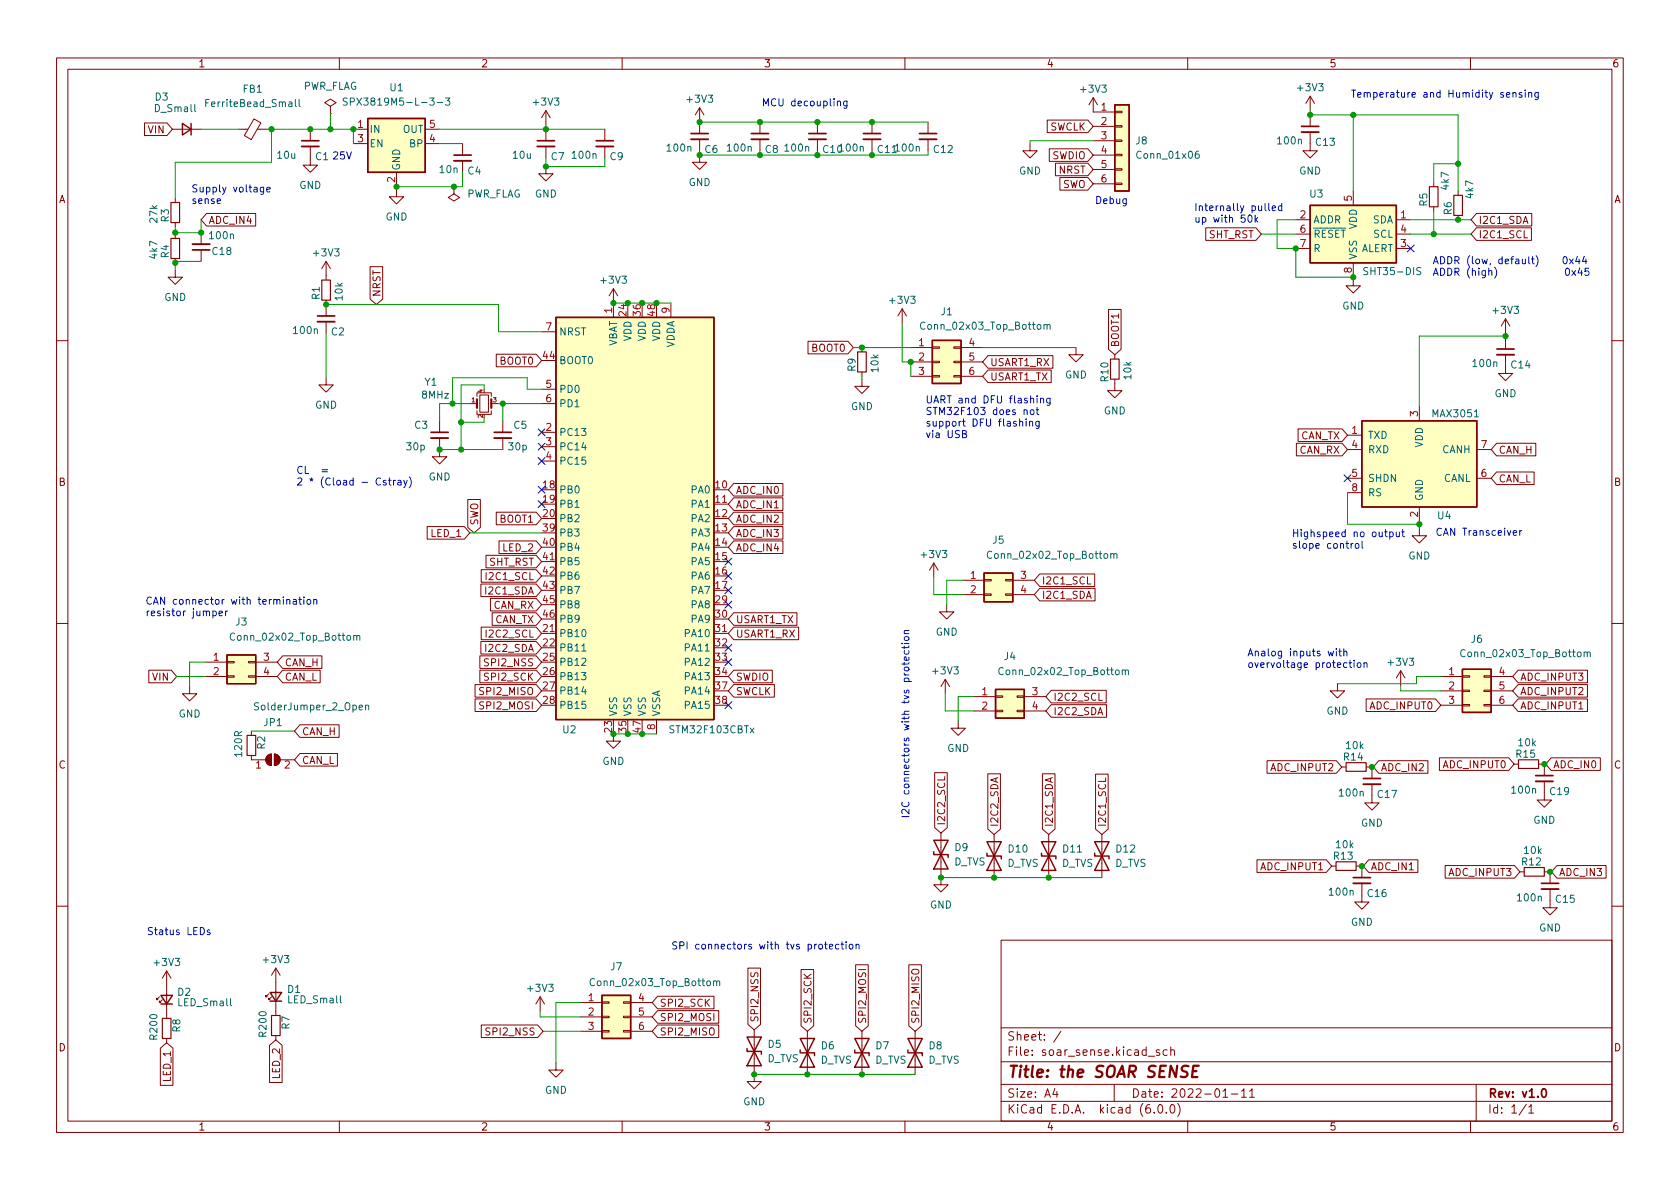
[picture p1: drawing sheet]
<svg xmlns="http://www.w3.org/2000/svg" width="297mm" height="210mm" viewBox="0 0 297 210" stroke-linecap="round" stroke-linejoin="round" font-family="sans-serif">
<g fill="none" stroke="#840000" stroke-width=".18">
<path d="M10 10.2h277v190.1h-277zM12 12.2h273v186.1h-273zM58.4 18.8l1-.6-1-.7-1 .7 1 .6v1.3M60 10.2v2M96.5 19.6l-.7 1.2M96.5 19.6v2.5M96.5 19.6l.8 1.2M110 10.2v2M123.7 19l-.8 1.3M123.7 19v4.6M123.7 19l.8 1.3M160 10.2v2"/>
<path d="M193.3 17.3l-.8 1.2M193.3 17.3v2.5h3.8M193.3 17.3l.8 1.2M197.1 19.7h1.3v.2h-1.3zM210 10.2v2M231.6 17l-.7 1.3M231.6 17v2.6M231.6 17l.8 1.3M260 10.2v2M25.6 21.7h3.9l1 1.2-1 1.1h-3.9zM30.5 22.9h5.1M31 35v.8"/>
<path d="M31 39.4v.7M36.5 37.7h8.7v2.3h-8.7l-.9-1.1zM42.2 22.9h1.6M44.9 21l1.2 .7-1.7 3-1.2-.7zM45.5 22.9h1.7M54.9 25.9v3.3h1.2l-1.2 1.3-1.3-1.3h1.3M54.9 22.9v2M58.4 20.1h.1M62.5 22.9h2.5M62.5 25.4h2.5M70.1 33.5v1.3h1.3l-1.3 1.3-1.3-1.3h1.3M70.1 30.5v2.5"/>
<path d="M75.2 22.9h2.5M75.2 25.4h2.5M80.3 33v1.3l1 .6-1 .7-1.1-.7 1.1-.6M80.3 33h.1M81.8 25.4v2M81.8 28.4v2.1M96.5 29.5v1.2h1.3l-1.3 1.3-1.3-1.3h1.3M96.5 22.9v2M96.5 25.9v2M106.9 22.9v2M106.9 25.9v2M123.7 27.4v1.3h1.3l-1.3 1.3-1.3-1.3h1.3"/>
<path d="M123.7 24.6v2.1M134.4 21.6v2M134.4 24.6v2.1M144.5 21.6v2M144.5 24.6v2.1M154.2 21.6v2M154.2 24.6v2.1M164.1 21.6v2M164.1 24.6v2.1M182.1 25.4v1.3h1.3l-1.3 1.2-1.3-1.2h1.3M185.2 21.2h7.1l1 1.1-1 1.2h-7.1zM185.5 26.3h6.8l1 1.1-1 1.1h-6.8z"/>
<path d="M186.6 28.9h5.7l1 1.1-1 1.1h-5.7zM187.4 31.4h4.9l1 1.1-1 1.1h-4.9zM193.3 22.3h3.8M193.3 24.9h3.8M193.3 27.4h3.8M193.3 30h3.8M193.3 32.5h3.8M197.1 32.4h1.3v.2h-1.3zM197.1 29.8h1.3v.3h-1.3zM197.1 27.3h1.3v.3h-1.3zM197.1 24.8h1.3v.2h-1.3zM197.1 22.2h1.3v.3h-1.3z"/>
<path d="M229.1 38.9h2.5M231.6 23.4v3.3h1.3l-1.3 1.2-1.2-1.2h1.2M231.6 20.3v2M239.3 33.8v2.5M246.9 38.9h2.5M253.5 32.3v.7M253.5 36.6v.7M257.8 33.8v.7M257.8 38.1v.8M261 37.7h9.8v2.3h-9.8l-.9-1.1zM31 47.7v1.3h1.3l-1.3 1.3-1.3-1.3h1.3M31 41.4v.8"/>
<path d="M31 45.7v.8M35.6 41.1v2.1M35.6 44.2v2M57.7 46.2l-.8 1.3M57.7 46.2v3.3M57.7 53.1v2.8M57.7 56.9v2M57.7 46.2l.7 1.3M65.4 47.2h2.3v5.7l-1.2 .9-1.1-.9zM95.8 58.7h2.5M108.5 51l-.8 1.3M108.5 51v5.1"/>
<path d="M108.5 51l.7 1.3M118.6 53.6v2.5M159.5 54.6l-.8 1.3M159.5 54.6v2.5M159.5 54.6l.8 1.3M196 54.7h2.2v7.1l-1.1 .9-1.1-.9zM213.2 40.3h8.9l.9 1.1-.9 1.1h-8.9zM229.1 43.9h2.5M229.1 41.4h2.5M239.3 49.3v1.2h1.2l-1.2 1.3-1.3-1.3h1.3M239.3 46.5v2.5M246.9 43.9h2.5"/>
<path d="M246.9 41.4h2.5M261 40.3h9.8v2.2h-9.8l-.9-1.1zM266.2 56.4l-.8 1.3M266.2 56.4v2.5M266.2 59.7v2M266.2 56.4l.8 1.3M10 60.2h2M57.7 66.8v1.3h1.2l-1.2 1.2-1.3-1.2h1.3M77.7 77.5v3.3h1.3l-1.3 1.2-1.2-1.2h1.2M77.7 74.4v2M83.1 71.4h1.2M84.3 72.6v.7h2.6v-.7"/>
<path d="M84.3 70.1v-.6h2.6v.6M84.8 69.8h1.6v3.1h-1.6zM86.9 71.4h1.2M87.7 62.6h7.1l1 1.1-1 1.2h-7.1zM88.9 74.4v2M88.9 77.5v2M95.8 76.4h2.5M95.8 79h2.5M95.8 68.8h2.5M95.8 71.4h2.5M142.9 60.4h7l1 1.1-1 1.1h-7zM152.4 67.1v1.2h1.3l-1.3 1.3-1.3-1.3h1.3"/>
<path d="M152.4 61.5v.7M152.4 65.8v.7M161 61.5h3.8M161 64h3.8M161 66.5h3.8M164.8 66.4h1.3v.3h-1.3zM164.8 63.9h1.3v.2h-1.3zM164.8 61.3h1.3v.3h-1.3zM168.7 66.4h1.2v.3h-1.2zM168.7 63.9h1.2v.2h-1.2zM168.7 61.3h1.2v.3h-1.2zM169.9 61.5h3.8"/>
<path d="M169.9 64h3.8M169.9 66.5h3.8M174.7 62.9h11.5v2.2h-11.5l-1-1.1zM174.7 65.4h11.2v2.3h-11.2l-1-1.2zM190.2 61.5v1.2h1.3l-1.3 1.3-1.2-1.3h1.2M197.1 67.1v2h1.3l-1.3 1.3-1.3-1.3h1.3M197.1 62.7v.8M229.2 78.4h8.1l1 1.1-1 1.1h-8.1zM229.5 75.8h7.8l1 1.2-1 1.1h-7.8zM238.3 77h2.5M238.3 79.5h2.5M251 71.9v2.5"/>
<path d="M261.1 79.5h2.6M264.6 78.4h6.9v2.2h-6.9l-.9-1.1zM266.2 62.7v3.3h1.3l-1.3 1.3-1.3-1.3h1.3M285 60.2h2M75.5 93.1h6.6l1 1.1-1 1.1h-6.6zM82.7 88.3h2.2v5l-1.1 .9-1.1-.9zM85.9 98.2h8.9l1 1.1-1 1.1h-8.9zM87.7 90.6h7.1l1 1.1-1 1.1h-7.1zM88.2 95.7h6.6l1 1.1-1 1.1h-6.6zM95.8 81.5h2.5M95.8 99.3h2.5M126.2 89.1h2.6"/>
<path d="M129.7 88h8.7v2.3h-8.7l-.9-1.2zM129.7 85.5h8.7v2.2h-8.7l-.9-1.1zM129.7 95.7h8.7v2.2h-8.7l-.9-1.1zM129.7 90.6h8.7v2.2h-8.7l-.9-1.1zM129.7 93.1h8.7v2.2h-8.7l-.9-1.1zM165.1 99.6l-.8 1.2M165.1 99.6v2.5M165.1 99.6l.8 1.2M238.3 84.6h2.5M238.3 87.1h2.5M251 93.5v1.2h1.2l-1.2 1.3-1.3-1.3h1.3M251 89.7v2.5"/>
<path d="M261.1 84.6h2.6M264.6 83.5h6.6v2.2h-6.6l-.9-1.1zM10 110.2h2M26.3 118.5h4l.9 1.1-.9 1.1h-4zM36.3 119.6h3.8M36.3 117.1h3.8M40.1 119.5h1.3v.3h-1.3zM40.1 117h1.3v.2h-1.3zM43.9 119.5h1.3v.3h-1.3zM43.9 117h1.3v.2h-1.3zM45.2 119.6h3.8M45.2 117.1h3.8"/>
<path d="M50 118.5h6.6v2.2h-6.6l-1-1.1zM50 116h6.9v2.2h-6.9l-1-1.1zM84.8 116h10l1 1.1-1 1.1h-10zM84.8 118.5h10l1 1.1-1 1.1h-10zM85 113.4h9.8l1 1.1-1 1.2h-9.8zM85 103.3h9.8l1 1.1-1 1.1h-9.8zM85.1 100.7h9.7l1 1.1-1 1.2h-9.7zM85.1 110.9h9.7l1 1.1-1 1.1h-9.7zM86.7 105.8h8.1l1 1.1-1 1.1h-8.1zM87 108.4h7.8l1 1.1-1 1.1h-7.8zM95.8 112h2.5M126.2 112h2.6"/>
<path d="M129.7 110.9h11.5v2.2h-11.5l-.9-1.1zM129.7 118.5h6.8v2.2h-6.8l-.9-1.1zM129.7 108.4h11.2v2.2h-11.2l-.9-1.1zM167.4 106.9v1.3h1.3l-1.3 1.3-1.3-1.3h1.3M170.2 102.6h3.8M170.2 105.2h3.8M174 105h1.3v.3h-1.3zM174 102.5h1.3v.2h-1.3zM177.8 105h1.3v.3h-1.3zM177.8 102.5h1.3v.2h-1.3zM179.1 102.6h3.8M179.1 105.2h3.8"/>
<path d="M183.8 101.5h9.8v2.2h-9.8l-.9-1.1zM183.8 104h9.8v2.3h-9.8l-.9-1.1zM247.6 118.6l-.7 1.3M247.6 118.6v2.6M247.6 118.6l.8 1.3M254.8 119.6h3.8M258.6 119.5h1.2v.3h-1.2zM262.4 119.5h1.3v.3h-1.3zM263.7 119.6h3.8M268.4 118.5h12.3v2.2h-12.3l-.9-1.1zM285 110.2h2M33.5 121.4v1.3h1.3l-1.3 1.2-1.2-1.2h1.2"/>
<path d="M44.4 133.6v.8h2.6M44.4 129.3v.7M47.3 133.6l.7-.3v2.1a1.02 1.02 0 0 1-.9-.7 1.02 1.02 0 0 1 .2-1.1zM48.5 133.3a1.02 1.02 0 0 1 1 1.1 1.02 1.02 0 0 1-1 1zM49.5 134.4h2.6M53 133.2h6.7v2.3h-6.7l-.9-1.1zM53 128.2h7v2.2h-7l-.9-1.1zM84 123.6h10.8l1 1.1-1 1.1h-10.8zM84 121.1h10.8l1 1.1-1 1.1h-10.8zM108.5 129.8v1.3h1.2l-1.2 1.2-1.3-1.2h1.3M116.1 127.2v2.6M129.7 121.1h7.2v2.2h-7.2l-.9-1.1z"/>
<path d="M165.3 136.6h2.2v9.8l-1.1 .9-1.1-.9zM167.1 120.1l-.7 1.3M167.1 120.1v2.6M167.1 120.1l.8 1.3M169.4 127.5v1.3h1.3l-1.3 1.2-1.3-1.2h1.3M172.2 123.2h3.8M172.2 125.7h3.8M174.7 136.8h2.2v9.8l-1.1 1-1.1-1zM176 125.6h1.3v.3h-1.3zM176 123.1h1.3v.2h-1.3zM179.8 125.6h1.3v.3h-1.3zM179.8 123.1h1.3v.2h-1.3z"/>
<path d="M181.1 123.2h3.8M181.1 125.7h3.8M184.3 136.8h2.2v9.8l-1.1 1-1.1-1zM185.9 122.1h9.7v2.2h-9.7l-1-1.1zM185.9 124.6h9.7v2.2h-9.7l-1-1.1zM193.7 136.9h2.2v9.7l-1.1 1-1.1-1zM224 134.5h12.3l.9 1.1-.9 1.1h-12.3zM236.5 120.9v1.3h1.2l-1.2 1.2-1.3-1.2h1.3M237.2 135.6h.8M241.5 123.6h12.3l1 1.1-1 1.1h-12.3zM241.6 135.6h.7M242.6 138.7v3.3h1.2l-1.2 1.3-1.3-1.3h1.3"/>
<path d="M242.6 135.6v2.1M243.8 134.5h8.7v2.2h-8.7l-1-1.1zM254.5 134h12.3l.9 1.1-.9 1.1h-12.3zM254.8 122.2h3.8M254.8 124.7h3.8M258.6 124.6h1.2v.2h-1.2zM258.6 122h1.2v.3h-1.2zM262.4 124.6h1.3v.2h-1.3zM262.4 122h1.3v.3h-1.3zM263.7 122.2h3.8M263.7 124.7h3.8M267.7 135.1h.8"/>
<path d="M268.4 121.1h12.3v2.2h-12.3l-.9-1.1zM268.4 123.6h12.3v2.2h-12.3l-.9-1.1zM272 135.1h.8M273 138.2v3.3h1.3l-1.3 1.2-1.2-1.2h1.2M273 135.1v2.1M274.3 134h8.7v2.2h-8.7l-1-1.1zM166.4 155.2v1.3h1.2l-1.2 1.2-1.3-1.2h1.3M166.4 147.3v7.6M175.8 147.6v7.6M185.4 147.6v7.6M194.8 147.6v7.6M222.2 152h12.3l1 1.2-1 1.1h-12.3z"/>
<path d="M235.5 153.2h.7M239.8 153.2h.7M240.8 156.2v3.3h1.3l-1.3 1.3-1.3-1.3h1.3M240.8 153.2v2M242 152h8.7v2.3h-8.7l-1-1.1zM255.5 153.1h12.3l.9 1.1-.9 1.1h-12.3zM268.7 154.2h.8M273 154.2h.8M274.1 157.2v3.3h1.2l-1.2 1.3-1.3-1.3h1.3M274.1 154.2v2M275.3 153.1h8.7v2.2h-8.7l-1-1.1zM10 160.2h2"/>
<path d="M28.2 176.3l-.5 .5v-.3v.3h.2M28.7 176.8l-.5 .5v-.3v.3h.2M29.5 171.7v8.4M29.5 171.7l-.8 1.3M29.5 171.7l.7 1.3M47.5 175.8l-.5 .5v-.3v.3h.2M48 176.3l-.5 .5v-.3v.3h.3M48.8 171.2l-.8 1.3M48.8 171.2v8.4M48.8 171.2l.7 1.3M95.5 176.3l-.8 1.2M95.5 176.3v2.5"/>
<path d="M95.5 176.3l.8 1.2M102.6 177.3h3.8M102.6 179.8h3.8M106.4 179.7h1.3v.3h-1.3zM106.4 177.2h1.3v.2h-1.3zM110.2 179.7h1.3v.3h-1.3zM110.2 177.2h1.3v.2h-1.3zM111.5 177.3h3.8M111.5 179.8h3.8M116.3 176.2h9.9v2.2h-9.9l-1-1.1zM116.3 178.7h10.8v2.2h-10.8l-1-1.1zM132.2 171.2h2.3v10l-1.2 .9-1.1-.9z"/>
<path d="M141.6 171.4h2.3v10l-1.2 1-1.1-1zM151.3 170.6h2.2v10.8l-1.1 1-1.1-1zM160.7 170.6h2.2v10.8l-1.1 1-1.1-1zM177 166.3h108v32h-108zM285 160.2h2M28.4 185.4l1.1-1 1.1 1v6.5h-2.2zM29.5 183.6v.8M47.7 184.8l1.1-.9 1.1 .9v6.6h-2.2zM48.8 183.1v.8M60 198.3v2M85.1 181.3h10l.9 1.1-.9 1.1h-10zM98.3 188v1.2h1.3l-1.3 1.3-1.3-1.3h1.3"/>
<path d="M102.6 182.4h3.8M106.4 182.2h1.3v.3h-1.3zM110 198.3v2M110.2 182.2h1.3v.3h-1.3zM111.5 182.4h3.8M116.3 181.3h10.8v2.2h-10.8l-1-1.1zM133.3 190v1.3h1.3l-1.3 1.2-1.2-1.2h1.2M133.3 182.1v7.6M142.7 182.4v7.6M152.4 182.4v7.6M160 198.3v2M161.8 182.4v7.6"/>
<path d="M177 194.8h108M177 191.8h108M177 187.8h108M177 181.8h108M186.5 192.5l-.4 1h1M186.9 193v1M187.6 182.4l-1.3 1.9M197 191.8v3M203 186.8h1.1M204.1 196.7v.1M204.9 195.4l.2-.1a.81 .81 0 0 1 .6 .7 .81 .81 0 0 1-.3 .8h-.2a.81 .81 0 0 1-.6-.6 .81 .81 0 0 1 .3-.8zM205 185.7l-.4-.1-.2 .2 .1 .3 .5 .1v.4h-.6"/>
<path d="M206.2 196.7v.1M206.4 185.7l-.5-.1-.3 .3v.4l.2 .3h.6M207 185.8l.2-.2 .4 .1v.9M207 185.1v1.5M207.1 195.4l.1-.1a.81 .81 0 0 1 .6 .7 .81 .81 0 0 1-.3 .8h-.1a.81 .81 0 0 1-.6-.6 .81 .81 0 0 1 .3-.8zM208.2 195.1a1.72 1.72 0 0 1 0 2.3M210 198.3v2M216.2 193l.4-.5v1.5M216.2 194h.9M217.7 193.5h1.2M219.5 193l.4-.5v1.5M219.5 194h.9"/>
<path d="M220.9 193l.5-.5v1.5M220.9 194h.9M260 198.3v2M261 191.8v6.5M269.9 195.3l-1.3 1.9M270.3 195.8l.4-.5v1.5M270.3 196.8h.9"/>
</g>
<g fill="none" stroke="#840000" stroke-width=".3">
<path d="M53.3 24.9h3.1M80.3 27.4h3M95 24.9h3M105.4 24.9h3.1M122.2 23.6h3M132.8 23.6h3.1M143 23.6h3M152.7 23.6h3M162.6 23.6h3M230.1 22.3h3.1M34 44.2h3.1M56.1 55.9h3.1"/>
<path d="M76.2 76.4h3M87.4 76.4h3M264.7 61.7h3M241 137.7h3.1M271.5 137.2h3.1M239.3 155.2h3M272.5 156.2h3.1M272.8 192.6l.1-.1a.81 .81 0 0 1 .6 .7 .81 .81 0 0 1-.3 .8h-.1a.81 .81 0 0 1-.6-.6 .81 .81 0 0 1 .3-.8z"/>
</g>
<path d="M210.1 188.6a.85 .85 0 0 0-1 .1 .45 .45 0 0 0 .2 .7l.3 .1a.49 .49 0 0 1 .4 .5 .49 .49 0 0 1-.5 .5l-.7-.1M210.9 189.4h.6M212 188.5h-1l-.2 2h.9" fill="none" stroke="#840000" stroke-width=".4"/>
<g fill="none" stroke="#840000" stroke-width=".33">
<path d="M53.3 25.9h3.1M80.3 28.4h3M95 25.9h3M105.4 25.9h3.1M122.2 24.6h3M132.8 24.6h3.1M143 24.6h3M152.7 24.6h3M162.6 24.6h3M230.1 23.4h3.1M34 43.2h3.1M56.1 56.9h3.1"/>
<path d="M76.2 77.5h3M87.4 77.5h3M264.7 62.7h3M241 138.7h3.1M271.5 138.2h3.1M239.3 156.2h3M272.5 157.2h3.1"/>
</g>
<g fill="#ffffc2" stroke="#ffffc2" stroke-width=".18">
<path d="M164.8 60.2h5.1v7.6h-5.1z"/>
<path d="M231.6 36.3h15.3v10.2h-15.3z"/>
<path d="M106.4 176h5.1v7.6h-5.1z"/>
<path d="M197.1 18.5h2.5v15.3h-2.5z"/>
<path d="M258.6 118.4h5.1v7.6h-5.1z"/>
<path d="M98.3 56.1h27.9v71.1h-27.9z"/>
<path d="M65 20.9h10.2v9.6h-10.2z"/>
<path d="M240.8 74.4h20.3v15.3h-20.3z"/>
<path d="M40.1 115.8h5.1v5.1h-5.1z"/>
<path d="M176 121.9h5.1v5.1h-5.1z"/>
<path d="M174 101.3h5.1v5.1h-5.1z"/>
</g>
<g fill="none" stroke="#840000" stroke-width=".25">
<path d="M197.1 18.5h2.5v15.3h-2.5zM32.3 21.8l1.5 1.1-1.5 1zM33.8 21.8v2.1M65 20.9h10.2v9.6h-10.2zM231.6 36.3h15.3v10.2h-15.3zM98.3 56.1h27.9v71.1h-27.9zM164.8 60.2h5.1v7.6h-5.1zM240.8 74.4h20.3v15.3h-20.3zM40.1 115.8h5.1v5.1h-5.1zM174 101.3h5.1v5.1h-5.1zM258.6 118.4h5.1v7.6h-5.1zM176 121.9h5.1v5.1h-5.1z"/>
<path d="M165.1 150.6v.5h2.5v.5M165.1 148.6h2.5l-2.5 5.1h2.5zM174.5 150.9v.5h2.5v.5M174.5 148.8h2.5l-2.5 5.1h2.5zM184.1 150.9v.5h2.6v.5M184.1 148.8h2.6l-2.6 5.1h2.6zM193.5 150.9v.5h2.6v.5M193.5 148.8h2.6l-2.6 5.1h2.6zM28.4 176h2.1l-1 1.5zM28.4 177.5h2.1M47.8 175.5h2l-1 1.5zM47.8 177h2"/>
<path d="M106.4 176h5.1v7.6h-5.1zM132.1 185.4v.5h2.5v.5M132.1 183.4h2.5l-2.5 5.1h2.5zM141.5 185.7v.5h2.5v.5M141.5 183.6h2.5l-2.5 5.1h2.5zM151.1 185.7v.5h2.6v.5M151.1 183.6h2.6l-2.6 5.1h2.6zM160.5 185.7v.5h2.6v.5M160.5 183.6h2.6l-2.6 5.1h2.6z"/>
</g>
<g fill="none" stroke="#006464" stroke-width=".18">
<path d="M36.4 18.2h.4M37 17.6h-.6v1.3M52.2 17.6v1.1l.2 .2M52.9 17.6v1.1l.2 .2M61.4 17.4l-.5-.1-.2 .2v.3l.6 .3 .1 .3-.2 .2-.5-.1M61.9 18l.6-.1 .2-.1-.1-.3-.7-.2v1.3M77.3 18.1h1M78.8 17.3h.7l-.4 .5 .4 .1v.6l-.2 .1-.5-.1M211.9 26.7l-.3 .1a.86 .86 0 0 0 0 1.2l.4-.1v-.4l-.2-.3h-.2l-.3 .3M163.5 57.1a.6 .6 0 0 0-.8 .4 .6 .6 0 0 0 .6 .7l.2-.1M184.6 57.5l.2-.1h.3v.8M184.6 57.4v.8"/>
<path d="M185.1 57.6l.2-.2h.3l.1 .8M175.4 97.6a.6 .6 0 0 0-.9 .4 .6 .6 0 0 0 .6 .7l.3-.1M196.4 98l.2-.1 .3 .1v.7M196.4 97.9v.8M196.9 98.1l.2-.2 .3 .1 .1 .7M41.5 112.1a.6 .6 0 0 0-.8 .4 .6 .6 0 0 0 .6 .7l.2-.1M62.5 112.5l.2-.1h.3l.1 .8M62.5 112.4v.8M63.1 112.6l.2-.2h.3v.8M102.9 115.1h.7M177.4 118.2a.6 .6 0 0 0-.9 .4 .6 .6 0 0 0 .6 .7l.3-.1M198.4 118.6l.2-.1h.3l.1 .8"/>
<path d="M198.4 118.5v.8M199 118.6l.2-.1h.3v.8M259 115a.6 .6 0 0 0-.8 .4 .6 .6 0 0 0 .6 .7l.2-.1M280.1 115.4l.2-.1 .3 .1v.7M280.1 115.3v.8M280.6 115.5l.2-.2 .3 .1 .1 .7M64.6 124.8l.2-.1 .3 .1 .1 .7M64.6 124.7v.8M105.1 173.2a.6 .6 0 0 0-.8 .4 .6 .6 0 0 0 .6 .7l.2-.1M126.2 173.6l.1-.1h.3l.1 .8M126.2 173.5v.8M126.7 173.6l.2-.1h.3l.1 .8"/>
</g>
<g fill="none" stroke="#840000" stroke-width=".2">
<path d="M30.2 35.8h1.5v3.6h-1.5zM252.7 33h1.6v3.6h-1.6zM257 34.5h1.6v3.6h-1.6zM30.2 42.2h1.5v3.5h-1.5zM56.9 49.5h1.5v3.6h-1.5zM151.6 62.2h1.6v3.6h-1.6zM196.3 63.5h1.6v3.6h-1.6zM43.7 130h1.5v3.6h-1.5zM238 134.9h3.6v1.5h-3.6zM268.5 134.4h3.5v1.5h-3.5zM236.2 152.4h3.6v1.5h-3.6zM269.5 153.4h3.5v1.5h-3.5z"/>
<path d="M48 179.6h1.5v3.5h-1.5zM28.7 180.1h1.5v3.5h-1.5z"/>
</g>
<g fill="#840000" stroke="#840000" stroke-width=".18">
<path d="M47.3 133.6l.7-.3v2.1a1.02 1.02 0 0 1-.9-.7 1.02 1.02 0 0 1 .2-1.1z"/>
<path d="M48.5 133.3a1.02 1.02 0 0 1 1 1.1 1.02 1.02 0 0 1-1 1z"/>
</g>
<path d="M84.3 70.6v1.5M86.9 70.6v1.5" fill="none" stroke="#840000" stroke-width=".38"/>
<g fill="none" stroke="#0000c2" stroke-width=".18">
<path d="M148.1 18l.1-.1h.3l.1 .8M149.8 17.9v1l-.3 .2h-.3M149.8 17.9h-.4l-.2 .2 .1 .6h.5M266.4 16.8l.6-.1-.1-.3h-.4l-.1 .1v.6h.5M267.5 16.5l.2-.1h.3v.8M267.5 16.4v.8M269.1 16.4h-.3l-.2 .1 .1 .2 .4 .1v.3h-.5M269.7 15.9v.2M269.7 16.4v.8M270.3 16.5l.2-.1h.3v.8M270.3 16.4v.8M272 16.4v1l-.3 .2h-.3"/>
<path d="M272 16.4h-.4l-.2 .2 .1 .5h.5M46.6 33.1v1l-.2 .3-.3-.1M46.6 33.2l-.3-.1-.3 .2 .1 .6h.5M47.2 33.5l.6-.1-.1-.2-.4-.1-.1 .2v.6h.5M220.8 38.1l.1-.1a.68 .68 0 0 1 .5 .7 .68 .68 0 0 1-.5 .6l-.1-.1-.2-.4zM221.9 38v1.3M222 38.8l.4 .5M222.4 38.5l-.5 .4M224.3 36v1.1l.2 .2M224.9 36.8l.6-.1v-.2l-.4-.1-.2 .2 .1 .6h.5M226.6 36.5l-.3-.1-.3 .2 .1 .6h.5M226.6 36v1.3"/>
<path d="M263.2 48l.2-.2 .3 .1 .1 .8M264.3 47.2a1.46 1.46 0 0 1 0 2M269.2 45.8v.8l.3 .1 .2-.2M269.7 45.8v.9M276.5 45.5l.2-.1a.68 .68 0 0 1 .4 .6 .68 .68 0 0 1-.4 .7l-.2-.2-.1-.3zM277 47.5l.1-.1a.68 .68 0 0 1 .4 .7 .68 .68 0 0 1-.4 .6 .85 .85 0 0 1-.1-1.2zM277.5 45.8l.7 .9M277.9 47.8l.7 .9M278.2 45.8l-.7 .9M278.6 47.8l-.7 .9M278.9 45.3l-.3 .9h.8M279.2 45.8v.9"/>
<path d="M279.3 47.4l-.3 .9h.8M279.6 47.8v.9M280.1 45.3l-.3 .9h.8M280.4 45.8v.9M280.9 47.4h-.6l-.1 .6 .2-.1 .4 .1 .2 .2-.1 .4-.2 .1-.5-.1M170.2 76.7h.5l.1-.2v-.3l-.6-.1v1.3h.5l.1-.1 .1-.3-.3-.3M180.3 74.6l.2-.1 .3 .1v.8M181.1 72.6l.2-.1h.3v.8M181.4 74.1v.1M181.4 74.5v.9M182 74.6l.2-.1 .3 .1 .1 .8M182 74.5v.9"/>
<path d="M182.3 72.5h.3l.2 .2v.4l-.2 .2-.3-.1-.1-.1zM183.2 72.5h.5M183.4 70v.1M183.4 72v1.1l.3 .2M183.4 70.4v.9M183.7 74.5v1l-.2 .3-.3-.1M183.7 74.6l-.3-.1-.3 .2 .1 .6h.5M184 70.5l.2-.1 .3 .1v.8M184 70.4v.9M185.7 70.4v1l-.3 .3-.3-.1M185.7 70.5l-.4-.1-.2 .3 .1 .5h.5M56.9 83.1h1"/>
<path d="M56.9 83.4h1M68.2 85l-.3-.1-.1 .2v.2l.4 .1v.3h-.4M68.7 84.9h.5M68.8 84.5v1.1l.4 .2M69.6 84.9v.9M69.9 84.9l-.3 .3M70.4 85h.4l.1 .8M70.9 85.2l-.4 .1-.2 .2 .2 .3 .4-.1M71.4 84.9l.3 .9M72 84.9l-.4 1.2-.2 .1M72.4 84.3a1.46 1.46 0 0 1 0 2M238.9 96.1v.9"/>
<path d="M239.2 96.1l-.3 .3M239.7 96.2l.2-.1 .3 .1 .1 .5-.1 .2-.3 .1-.2-.2zM240.8 95.7v1.1l.2 .2M244.8 94.1h.5M245 93.6v1.1l.3 .2M245.7 94.1h.4l.2 .2-.1 .6h-.5M245.7 94.1v1.2M246.9 94.1v.8h.3l.2-.1M247.4 94.1v.8M247.8 94.1h.5M248 93.6v1.1l.3 .2M267.6 94.2l.6-.1-.1-.2-.4-.1-.1 .2v.6h.5"/>
<path d="M268.7 93.8v.9M269.1 93.8l-.4 .3M37.6 108.1l.4-.1 .2 .3-.1 .5h-.5M38.7 108.5l.6-.2v-.2l-.4-.1-.2 .2 .1 .6h.5M39.9 108v.9M40.2 108l-.3 .3M50.7 106.1l.2-.1 .3 .1 .1 .7M51.9 106.1h.4l.1 .7M52.4 106.3l-.4 .1-.2 .1 .2 .3h.4M52.8 106h.5M53 105.6v1.1l.3 .1M53.7 105.6v.1"/>
<path d="M53.7 106v.8M54.4 106.1l.3-.1 .2 .2v.4l-.2 .2h-.3l-.1-.2zM55.5 106.1l.2-.1 .3 .1v.7M55.5 106v.8M159.4 113.8h.2M159.9 114.2v.5M159.9 117.1v.5M159.9 113.8h.8M159.9 112h.8M159.9 115.1v.3l.2 .3 .6-.2v-.4M159.9 112.7l.6-.1 .2 .1v.3l-.2 .3h-.4l-.2-.3zM160.7 116.2v.4l-.2 .2-.6-.1v-.5h.3l.1 .6"/>
<path d="M160.7 117.1l-.2 .3h-1.1M160.7 114.2l-.2 .3h-1.1M160.7 111.5l-.8 .1v.3l.1 .1M234.8 115.1l.3 .9 .2-.6 .2 .6 .3-.9M236.3 114.7v.1M236.3 115.1v.9M236.7 115.1h.5M236.9 114.7v1.1l.3 .2M237.6 115.3l.2-.2 .3 .1v.8M237.6 114.7v1.3M238.5 117.2h.5M238.7 116.8v1.1l.3 .1"/>
<path d="M239.4 116.8v.1M239.4 117.2v.8M240.1 117.3l.3-.1 .2 .2v.4l-.2 .2h-.3l-.1-.2zM241.2 117.3l.2-.1 .3 .1v.7M241.2 117.2v.8M37.1 164.5l-.3-.1-.2 .2 .1 .2 .4 .1v.3h-.5M145.8 167h.5M146 166.6v1l.3 .2M146.6 167.4l.6-.1v-.3h-.4l-.2 .2 .1 .6h.5M148.3 167h-.3l-.3 .2 .1 .6h.5M148.7 167h.5M148.9 166.6v1l.3 .2"/>
<path d="M149.6 166.6v.1M149.6 167v.8M150.3 167h.3l.2 .2v.4l-.2 .2h-.3l-.2-.2zM151.4 167.1l.1-.1h.3l.1 .8M151.4 167v.8"/>
</g>
<g fill="none" stroke="#009600" stroke-width=".18">
<path d="M231.6 19.6v.7h26.2v13.5M35.6 22.9h6.6M35.6 38.9v2.2h-4.6M47.2 22.9h15.3v2.5M48 22.9v5.8h-17v6.3M58.4 20.1v2.8M77.7 25.4h4.1M77.7 22.9h29.2M81.8 30.5v2.5h-11.7v.5M96.5 22.1v.8M96.5 27.9v1.6h10.4v-1.6M123.7 21.6h40.4"/>
<path d="M123.7 26.7v.7h40.4v-.7M134.4 26.7v.7M144.5 26.7v.7M154.2 26.7v.7M193.3 24.9h-11.2v.5M229.1 38.9h-3.3v5h3.3v5.1h10.2v.3M239.3 20.3v13.5M249.4 38.9h10.7M253.5 37.3v4.1M257.8 29h-4.3v3.3M31 40.1v1.3M35.6 46.2h-4.6v1.5"/>
<path d="M57.7 53.8h30.4v4.9h7.7M57.7 58.9v7.9M108.5 53.6h10.1M159.5 57.1v6.9h1.5v2.5M223 41.4h6.1M249.4 41.4h10.7M266.2 58.9v.8M266.2 59.4h-15.2v12.5M77.7 79.5h11.2M83.1 71.4h-5.4v3M85.6 68.8v-.7h-4.1v11.4M85.6 73.9v.8h-4.1"/>
<path d="M88.1 71.4h7.7M88.9 71.4v3M95.8 68.8h-2.6v-2h-13.2v4.6M150.9 61.5h10.1M152.4 66.5v.6M173.7 61.5h16.5M83.1 94.2h12.7M238.3 87.1v5.6h12.7M251 92.2v1.3M31.2 119.6h5.1M36.3 117.1h-2.8v4.3M165.1 102.1v3.1h5.1"/>
<path d="M170.2 102.6h-2.8v4.3M254.8 119.6h-4.4v1.3h-13.9M44.4 129.3h7.7M108.5 129.8h7.6M167.1 122.7v3h5.1M172.2 123.2h-2.8v4.3M242.3 135.6h.5M247.6 121.2v1h7.2M272.8 135.1h.5M166.4 154.9v.3h28.4M240.5 153.2h.5M273.8 154.2h.5"/>
<path d="M95.5 178.8v1h7.1M102.6 177.3h-4.3v10.7M96 182.4h6.6M133.3 189.7v.3h28.5"/>
</g>
<g fill="none" stroke="#000084" stroke-width=".18">
<path d="M248.8 43.3l1.2 1.2M250 43.3l-1.2 1.2M95.1 78.4l1.3 1.2M95.1 75.8l1.3 1.3M96.4 78.4l-1.3 1.2M96.4 75.8l-1.3 1.3M95.1 86l1.3 1.2M95.1 88.5l1.3 1.3M95.1 80.9l1.3 1.2M96.4 86l-1.3 1.2M96.4 88.5l-1.3 1.3M96.4 80.9l-1.3 1.2"/>
<path d="M128.2 98.7l1.2 1.2M129.4 98.7l-1.2 1.2M237.6 84l1.3 1.2M238.9 84l-1.3 1.2M128.2 113.9l1.2 1.3M128.2 116.5l1.2 1.2M128.2 106.3l1.2 1.2M128.2 103.8l1.2 1.2M128.2 101.2l1.2 1.3M129.4 113.9l-1.2 1.3M129.4 116.5l-1.2 1.2M129.4 106.3l-1.2 1.2"/>
<path d="M129.4 103.8l-1.2 1.2M129.4 101.2l-1.2 1.3M128.2 124.1l1.2 1.2M129.4 124.1l-1.2 1.2"/>
</g>
<g fill="#009600" stroke="#009600" stroke-width=".18">
<circle cx="80" cy="71.4" r=".46"/>
<circle cx="77.7" cy="79.5" r=".46"/>
<circle cx="113.5" cy="129.8" r=".46"/>
<circle cx="31" cy="41.1" r=".46"/>
<circle cx="31" cy="46.5" r=".46"/>
<circle cx="54.9" cy="22.9" r=".46"/>
<circle cx="62.5" cy="22.9" r=".46"/>
<circle cx="48" cy="22.9" r=".46"/>
<circle cx="58.4" cy="22.9" r=".46"/>
<circle cx="35.6" cy="41.1" r=".46"/>
<circle cx="81.5" cy="74.7" r=".46"/>
<circle cx="81.5" cy="79.5" r=".46"/>
<circle cx="57.7" cy="53.8" r=".46"/>
<circle cx="80.3" cy="33" r=".46"/>
<circle cx="70.1" cy="33" r=".46"/>
<circle cx="96.5" cy="22.9" r=".46"/>
<circle cx="96.5" cy="29.5" r=".46"/>
<circle cx="113.5" cy="53.6" r=".46"/>
<circle cx="152.4" cy="190" r=".46"/>
<circle cx="108.5" cy="129.8" r=".46"/>
<circle cx="111" cy="129.8" r=".46"/>
<circle cx="142.7" cy="190" r=".46"/>
<circle cx="133.3" cy="190" r=".46"/>
<circle cx="134.4" cy="27.4" r=".46"/>
<circle cx="134.4" cy="21.6" r=".46"/>
<circle cx="144.5" cy="21.6" r=".46"/>
<circle cx="144.5" cy="27.4" r=".46"/>
<circle cx="154.2" cy="21.6" r=".46"/>
<circle cx="154.2" cy="27.4" r=".46"/>
<circle cx="123.7" cy="21.6" r=".46"/>
<circle cx="123.7" cy="27.4" r=".46"/>
<circle cx="152.4" cy="61.5" r=".46"/>
<circle cx="88.9" cy="71.4" r=".46"/>
<circle cx="111" cy="53.6" r=".46"/>
<circle cx="108.5" cy="53.6" r=".46"/>
<circle cx="116.1" cy="53.6" r=".46"/>
<circle cx="257.8" cy="38.9" r=".46"/>
<circle cx="239.3" cy="49" r=".46"/>
<circle cx="257.8" cy="29" r=".46"/>
<circle cx="239.3" cy="20.3" r=".46"/>
<circle cx="231.6" cy="20.3" r=".46"/>
<circle cx="229.1" cy="43.9" r=".46"/>
<circle cx="266.2" cy="59.4" r=".46"/>
<circle cx="253.5" cy="41.4" r=".46"/>
<circle cx="251" cy="92.7" r=".46"/>
<circle cx="242.6" cy="135.6" r=".46"/>
<circle cx="273" cy="135.1" r=".46"/>
<circle cx="240.8" cy="153.2" r=".46"/>
<circle cx="274.1" cy="154.2" r=".46"/>
<circle cx="161" cy="64" r=".46"/>
<circle cx="185.4" cy="155.2" r=".46"/>
<circle cx="175.8" cy="155.2" r=".46"/>
<circle cx="166.4" cy="155.2" r=".46"/>
</g>
<text font-size="2.8" fill="#840000" x="178" y="190.6">Title: the SOAR SENSE</text>
<g font-size="2.1" fill="#840000">
<text x="178" y="184">Sheet: /</text>
<text x="178" y="186.7">File: soar_sense.kicad_sch</text>
<text x="178" y="196.9">KiCad E.D.A. kicad (6.0.0)</text>
<text x="178" y="194.1">Size: A4</text>
<text x="200" y="194.1">Date: 2022-01-11</text>
<text x="263" y="194.1">Rev: v1.0</text>
<text x="263" y="196.9">Id: 1/1</text>
</g>
<g font-size="1.8" fill="#840000">
<text x="35" y="11.9">1</text>
<text x="85" y="11.9">2</text>
<text x="135" y="11.9">3</text>
<text x="185" y="11.9">4</text>
<text x="235" y="11.9">5</text>
<text x="285" y="11.9">6</text>
<text x="26.3" y="23.6">VIN</text>
<text x="185.5" y="23.1">SWCLK</text>
<text x="186" y="28.2">SWDIO</text>
<text x="10.3" y="35.9">A</text>
<text x="187.2" y="30.7">NRST</text>
<text x="187.8" y="33.2">SWO</text>
<text x="285.3" y="35.9">A</text>
<text x="36.8" y="39.6">ADC_IN4</text>
<text x="261.4" y="39.6">I2C1_SDA</text>
<text x="213.7" y="42.1">SHT_RST</text>
<text x="261.4" y="42.1">I2C1_SCL</text>
<text x="67.3" y="52.6" transform="rotate(-90 67.3 52.6)">NRST</text>
<text x="88.4" y="64.5">BOOT0</text>
<text x="143.5" y="62.2">BOOT0</text>
<text x="175" y="64.7">USART1_RX</text>
<text x="197.8" y="61.5" transform="rotate(-90 197.8 61.5)">BOOT1</text>
<text x="175" y="67.3">USART1_TX</text>
<text x="229.9" y="77.7">CAN_TX</text>
<text x="229.7" y="80.2">CAN_RX</text>
<text x="264.9" y="80.2">CAN_H</text>
<text x="10.3" y="85.9">B</text>
<text x="130" y="89.9">ADC_IN1</text>
<text x="130" y="87.3">ADC_IN0</text>
<text x="264.9" y="85.3">CAN_L</text>
<text x="285.3" y="85.9">B</text>
<text x="76.3" y="95">LED_1</text>
<text x="84.5" y="93" transform="rotate(-90 84.5 93)">SWO</text>
<text x="88.4" y="92.4">BOOT1</text>
<text x="130" y="92.4">ADC_IN2</text>
<text x="130" y="95">ADC_IN3</text>
<text x="86.4" y="100">SHT_RST</text>
<text x="89" y="97.5">LED_2</text>
<text x="130" y="97.5">ADC_IN4</text>
<text x="86" y="105.1">I2C1_SDA</text>
<text x="86.2" y="102.6">I2C1_SCL</text>
<text x="87.2" y="107.7">CAN_RX</text>
<text x="184.1" y="103.3">I2C1_SCL</text>
<text x="184.1" y="105.9">I2C1_SDA</text>
<text x="86.2" y="112.7">I2C2_SCL</text>
<text x="87.4" y="110.2">CAN_TX</text>
<text x="130" y="112.7">USART1_RX</text>
<text x="130" y="110.2">USART1_TX</text>
<text x="50.3" y="117.8">CAN_H</text>
<text x="86" y="117.8">SPI2_NSS</text>
<text x="86" y="115.3">I2C2_SDA</text>
<text x="27" y="120.4">VIN</text>
<text x="50.3" y="120.4">CAN_L</text>
<text x="85.1" y="125.4">SPI2_MOSI</text>
<text x="85.1" y="122.9">SPI2_MISO</text>
<text x="85.9" y="120.4">SPI2_SCK</text>
<text x="130" y="120.4">SWDIO</text>
<text x="130" y="122.9">SWCLK</text>
<text x="186.2" y="123.9">I2C2_SCL</text>
<text x="242.4" y="125.4">ADC_INPUT0</text>
<text x="268.7" y="120.4">ADC_INPUT3</text>
<text x="268.7" y="122.9">ADC_INPUT2</text>
<text x="268.7" y="125.4">ADC_INPUT1</text>
<text x="53.3" y="130">CAN_H</text>
<text x="186.2" y="126.5">I2C2_SDA</text>
<text x="10.3" y="135.9">C</text>
<text x="53.3" y="135.1">CAN_L</text>
<text x="224.9" y="136.4">ADC_INPUT2</text>
<text x="244.1" y="136.4">ADC_IN2</text>
<text x="255.3" y="135.8">ADC_INPUT0</text>
<text x="274.6" y="135.8">ADC_IN0</text>
<text x="285.3" y="135.9">C</text>
<text x="167.1" y="146" transform="rotate(-90 167.1 146)">I2C2_SCL</text>
<text x="176.5" y="146.3" transform="rotate(-90 176.5 146.3)">I2C2_SDA</text>
<text x="186.1" y="146.3" transform="rotate(-90 186.1 146.3)">I2C1_SDA</text>
<text x="195.5" y="146.3" transform="rotate(-90 195.5 146.3)">I2C1_SCL</text>
<text x="223.1" y="153.9">ADC_INPUT1</text>
<text x="242.3" y="153.9">ADC_IN1</text>
<text x="256.4" y="154.9">ADC_INPUT3</text>
<text x="275.6" y="154.9">ADC_IN3</text>
<text x="116.6" y="178">SPI2_SCK</text>
<text x="10.3" y="185.9">D</text>
<text x="86.3" y="183.1">SPI2_NSS</text>
<text x="116.6" y="180.6">SPI2_MOSI</text>
<text x="116.6" y="183.1">SPI2_MISO</text>
<text x="134.1" y="180.8" transform="rotate(-90 134.1 180.8)">SPI2_NSS</text>
<text x="143.5" y="181.1" transform="rotate(-90 143.5 181.1)">SPI2_SCK</text>
<text x="153.1" y="181.1" transform="rotate(-90 153.1 181.1)">SPI2_MOSI</text>
<text x="162.5" y="181.1" transform="rotate(-90 162.5 181.1)">SPI2_MISO</text>
<text x="285.3" y="185.9">D</text>
<text x="30.2" y="191.2" transform="rotate(-90 30.2 191.2)">LED_1</text>
<text x="49.5" y="190.7" transform="rotate(-90 49.5 190.7)">LED_2</text>
<text x="35" y="199.9">1</text>
<text x="85" y="199.9">2</text>
<text x="135" y="199.9">3</text>
<text x="185" y="199.9">4</text>
<text x="235" y="199.9">5</text>
<text x="285" y="199.9">6</text>
</g>
<g font-size="1.8" fill="#006464">
<text x="27.4" y="17.8">D3</text>
<text x="43" y="16.4">FB1</text>
<text x="53.5" y="15.9">PWR_FLAG</text>
<text x="69" y="16.1">U1</text>
<text x="191.2" y="16.4">+3V3</text>
<text x="229.6" y="16.1">+3V3</text>
<text x="27.5" y="19.8">D_Small</text>
<text x="36.9" y="18.9">FerriteBead_Small</text>
<text x="62.7" y="18.7">SPX3819M5-L-3-3</text>
<text x="65.3" y="23.5">IN</text>
<text x="71.2" y="23.5">OUT</text>
<text x="94.4" y="18.7">+3V3</text>
<text x="121.6" y="18.2">+3V3</text>
<text x="49.1" y="28.1">10u</text>
<text x="55.8" y="28.3">C1</text>
<text x="65.3" y="26">EN</text>
<text x="72.5" y="26">BP</text>
<text x="90.8" y="28.1">10u</text>
<text x="97.5" y="28.3">C7</text>
<text x="101.3" y="28.1">100n</text>
<text x="107.9" y="28.3">C9</text>
<text x="118.1" y="26.8">100n</text>
<text x="124.6" y="27">C6</text>
<text x="128.7" y="26.8">100n</text>
<text x="135.3" y="27">C8</text>
<text x="138.9" y="26.8">100n</text>
<text x="145.6" y="27">C10100n</text>
<text x="155.2" y="27">C11100n</text>
<text x="165.1" y="27">C12</text>
<text x="200.8" y="25.5">J8</text>
<text x="201.3" y="28.1">Conn_01x06</text>
<text x="226" y="25.5">100n</text>
<text x="232.7" y="25.8">C13</text>
<text x="52.9" y="33.4">GND</text>
<text x="70.7" y="30.2" transform="rotate(-90 70.7 30.2)">GND</text>
<text x="77.8" y="30.6">10n</text>
<text x="82.4" y="34.9">PWR_FLAG</text>
<text x="82.7" y="30.9">C4</text>
<text x="94.6" y="34.9">GND</text>
<text x="121.7" y="32.9">GND</text>
<text x="180.2" y="30.9">GND</text>
<text x="229.7" y="30.9">GND</text>
<text x="231.6" y="34.9">U3</text>
<text x="256.2" y="33.5" transform="rotate(-90 256.2 33.5)">4k7</text>
<text x="260.5" y="35" transform="rotate(-90 260.5 35)">4k7</text>
<text x="27.8" y="39.3" transform="rotate(-90 27.8 39.3)">27k</text>
<text x="29.8" y="39.2" transform="rotate(-90 29.8 39.2)">R3</text>
<text x="68.1" y="39">GND</text>
<text x="232.2" y="39.5">ADDR</text>
<text x="239.9" y="40.6" transform="rotate(-90 239.9 40.6)">VDD</text>
<text x="242.6" y="39.5">SDA</text>
<text x="252.3" y="36.4" transform="rotate(-90 252.3 36.4)">R5</text>
<text x="256.7" y="38" transform="rotate(-90 256.7 38)">R6</text>
<text x="27.8" y="45.7" transform="rotate(-90 27.8 45.7)">4k7</text>
<text x="29.8" y="45.6" transform="rotate(-90 29.8 45.6)">R4</text>
<text x="37.2" y="42.3">100n</text>
<text x="37.6" y="45.1">C18</text>
<text x="55.6" y="45.3">+3V3</text>
<text x="232.2" y="42">~{RESET}</text>
<text x="232.2" y="44.6">R</text>
<text x="239.9" y="46" transform="rotate(-90 239.9 46)">VSS</text>
<text x="240.5" y="44.6">ALERT</text>
<text x="242.8" y="42">SCL</text>
<text x="29" y="53.2">GND</text>
<text x="56.5" y="52.9" transform="rotate(-90 56.5 52.9)">R1</text>
<text x="60.6" y="53" transform="rotate(-90 60.6 53)">10k</text>
<text x="106.4" y="50.2">+3V3</text>
<text x="157.4" y="53.7">+3V3</text>
<text x="241.6" y="48.6">SHT35-DIS</text>
<text x="52" y="59">100n</text>
<text x="58.6" y="59.3">C2</text>
<text x="98.8" y="59.3">NRST</text>
<text x="163.3" y="58.3">Conn_02x03_Top_Bottom</text>
<text x="166.4" y="55.7">J1</text>
<text x="237.3" y="54.7">GND</text>
<text x="264.1" y="55.5">+3V3</text>
<text x="98.8" y="64.4">BOOT0</text>
<text x="109.1" y="61.5" transform="rotate(-90 109.1 61.5)">VBAT</text>
<text x="111.6" y="60.4" transform="rotate(-90 111.6 60.4)">VDD</text>
<text x="114.2" y="60.4" transform="rotate(-90 114.2 60.4)">VDD</text>
<text x="116.7" y="60.4" transform="rotate(-90 116.7 60.4)">VDD</text>
<text x="119.3" y="61.6" transform="rotate(-90 119.3 61.6)">VDDA</text>
<text x="151.3" y="65.6" transform="rotate(-90 151.3 65.6)">R9</text>
<text x="155.3" y="65.7" transform="rotate(-90 155.3 65.7)">10k</text>
<text x="260.5" y="64.9">100n</text>
<text x="267.3" y="65.1">C14</text>
<text x="74.7" y="70.5">8MHz</text>
<text x="75.1" y="68.2">Y1</text>
<text x="98.8" y="69.5">PD0</text>
<text x="188.3" y="66.9">GND</text>
<text x="196" y="67.4" transform="rotate(-90 196 67.4)">R10</text>
<text x="200" y="67" transform="rotate(-90 200 67)">10k</text>
<text x="264.2" y="70.2">GND</text>
<text x="55.7" y="72.3">GND</text>
<text x="73.3" y="75.8">C3</text>
<text x="90.9" y="75.8">C5</text>
<text x="98.8" y="77.1">PC13</text>
<text x="98.8" y="72">PD1</text>
<text x="150.4" y="72.5">GND</text>
<text x="195.1" y="73.3">GND</text>
<text x="241.8" y="77.6">TXD</text>
<text x="253.4" y="73.8">MAX3051</text>
<text x="72" y="79.6">30p</text>
<text x="90" y="79.6">30p</text>
<text x="98.8" y="79.6">PC14</text>
<text x="98.8" y="82.2">PC15</text>
<text x="241.8" y="80.1">RXD</text>
<text x="251.6" y="79.2" transform="rotate(-90 251.6 79.2)">VDD</text>
<text x="255" y="80.1">CANH</text>
<text x="75.8" y="85">GND</text>
<text x="98.8" y="87.2">PB0</text>
<text x="98.8" y="89.8">PB1</text>
<text x="122.3" y="87.2">PA0</text>
<text x="122.3" y="89.8">PA1</text>
<text x="241.8" y="85.2">SHDN</text>
<text x="241.8" y="87.8">RS</text>
<text x="251.6" y="88.6" transform="rotate(-90 251.6 88.6)">GND</text>
<text x="255.2" y="85.2">CANL</text>
<text x="98.8" y="92.3">PB2</text>
<text x="98.8" y="94.9">PB3</text>
<text x="122.3" y="92.3">PA2</text>
<text x="122.3" y="94.9">PA3</text>
<text x="254.2" y="91.8">U4</text>
<text x="98.8" y="97.4">PB4</text>
<text x="98.8" y="99.9">PB5</text>
<text x="122.3" y="97.4">PA4</text>
<text x="122.3" y="99.9">PA5</text>
<text x="163" y="98.7">+3V3</text>
<text x="175.1" y="98.8">Conn_02x02_Top_Bottom</text>
<text x="175.5" y="96.1">J5</text>
<text x="249" y="98.9">GND</text>
<text x="98.8" y="102.5">PB6</text>
<text x="98.8" y="105">PB7</text>
<text x="98.8" y="107.6">PB8</text>
<text x="122.3" y="102.5">PA6</text>
<text x="122.3" y="105">PA7</text>
<text x="122.3" y="107.6">PA8</text>
<text x="41.3" y="113.3">Conn_02x02_Top_Bottom</text>
<text x="41.7" y="110.6">J3</text>
<text x="98.8" y="112.6">PB10</text>
<text x="98.8" y="110.1">PB9</text>
<text x="121.3" y="112.6">PA10</text>
<text x="122.3" y="110.1">PA9</text>
<text x="165.4" y="112.4">GND</text>
<text x="260.1" y="113.7">J6</text>
<text x="98.8" y="115.2">PB11</text>
<text x="98.8" y="117.7">PB12</text>
<text x="121.3" y="115.2">PA11</text>
<text x="121.3" y="117.7">PA12</text>
<text x="165" y="119.2">+3V3</text>
<text x="177.2" y="119.4">Conn_02x02_Top_Bottom</text>
<text x="177.6" y="116.7">J4</text>
<text x="245.6" y="117.7">+3V3</text>
<text x="258.8" y="116.2">Conn_02x03_Top_Bottom</text>
<text x="45.4" y="125.6">SolderJumper_2_Open</text>
<text x="98.8" y="120.3">PB13</text>
<text x="98.8" y="122.8">PB14</text>
<text x="98.8" y="125.3">PB15</text>
<text x="121.3" y="120.3">PA13</text>
<text x="121.3" y="122.8">PA14</text>
<text x="121.3" y="125.3">PA15</text>
<text x="31.6" y="126.9">GND</text>
<text x="46.7" y="128.4">JP1</text>
<text x="99.5" y="129.7">U2</text>
<text x="109.1" y="126.7" transform="rotate(-90 109.1 126.7)">VSS</text>
<text x="111.6" y="126.7" transform="rotate(-90 111.6 126.7)">VSS</text>
<text x="114.2" y="126.7" transform="rotate(-90 114.2 126.7)">VSS</text>
<text x="116.7" y="126.7" transform="rotate(-90 116.7 126.7)">VSSA</text>
<text x="118.7" y="129.7">STM32F103CBTx</text>
<text x="234.5" y="126.4">GND</text>
<text x="268.5" y="131.9">10k</text>
<text x="42.8" y="133.7" transform="rotate(-90 42.8 133.7)">120R</text>
<text x="46.9" y="132.4" transform="rotate(-90 46.9 132.4)">R2</text>
<text x="106.5" y="135.2">GND</text>
<text x="167.5" y="133">GND</text>
<text x="237.6" y="134.5">R14</text>
<text x="238" y="132.5">10k</text>
<text x="268.1" y="134">R15</text>
<text x="236.9" y="140.8">100n</text>
<text x="243.6" y="141.1">C17</text>
<text x="267.4" y="140.3">100n</text>
<text x="274.1" y="140.6">C19</text>
<text x="236.3" y="150">10k</text>
<text x="240.6" y="146.2">GND</text>
<text x="271.1" y="145.7">GND</text>
<text x="168.6" y="153">D_TVS</text>
<text x="168.8" y="150.5">D9</text>
<text x="178" y="153.3">D_TVS</text>
<text x="178.4" y="150.7">D10</text>
<text x="187.7" y="153.3">D_TVS</text>
<text x="188" y="150.7">D11</text>
<text x="197.1" y="153.3">D_TVS</text>
<text x="197.4" y="150.7">D12</text>
<text x="235.9" y="152">R13</text>
<text x="269.1" y="153">R12</text>
<text x="269.5" y="151">10k</text>
<text x="164.4" y="160.6">GND</text>
<text x="235.1" y="158.4">100n</text>
<text x="241.9" y="158.6">C16</text>
<text x="268.4" y="159.4">100n</text>
<text x="275.1" y="159.6">C15</text>
<text x="238.8" y="163.7">GND</text>
<text x="272.1" y="164.7">GND</text>
<text x="27.4" y="170.8">+3V3</text>
<text x="46.7" y="170.3">+3V3</text>
<text x="108" y="171.6">J7</text>
<text x="31.4" y="176.1">D2</text>
<text x="31.6" y="177.9">LED_Small</text>
<text x="50.9" y="175.6">D1</text>
<text x="51" y="177.4">LED_Small</text>
<text x="93.4" y="175.4">+3V3</text>
<text x="104.9" y="174.4">Conn_02x03_Top_Bottom</text>
<text x="27.8" y="183.7" transform="rotate(-90 27.8 183.7)">R200</text>
<text x="31.9" y="182.5" transform="rotate(-90 31.9 182.5)">R8</text>
<text x="47.1" y="183.2" transform="rotate(-90 47.1 183.2)">R200</text>
<text x="51.2" y="182" transform="rotate(-90 51.2 182)">R7</text>
<text x="135.8" y="185.3">D5</text>
<text x="145.2" y="185.5">D6</text>
<text x="154.9" y="185.5">D7</text>
<text x="164.3" y="185.5">D8</text>
<text x="135.6" y="187.8">D_TVS</text>
<text x="145" y="188.1">D_TVS</text>
<text x="154.7" y="188.1">D_TVS</text>
<text x="164.1" y="188.1">D_TVS</text>
<text x="96.3" y="193.4">GND</text>
<text x="131.4" y="195.4">GND</text>
</g>
<g font-size="1.8" fill="#0000c2">
<text x="238.8" y="17.3">Temperature and Humidity sensing</text>
<text x="134.6" y="18.8">MCU decoupling</text>
<text x="58.7" y="28.2">25V</text>
<text x="33.8" y="34">Supply voltage</text>
<text x="33.8" y="36.1">sense</text>
<text x="193.5" y="36.1">Debug</text>
<text x="211.1" y="37.3">Internally pulled</text>
<text x="211.1" y="39.4">up with 50k</text>
<text x="253.2" y="46.7">ADDR (low, default)</text>
<text x="270.8" y="46.7">0x44</text>
<text x="253.2" y="48.8">ADDR (high)</text>
<text x="163.6" y="71.3">UART and DFU flashing</text>
<text x="163.6" y="73.4">STM32F103 does not</text>
<text x="163.6" y="75.4">support DFU flashing</text>
<text x="163.6" y="77.5">via USB</text>
<text x="52.3" y="83.8">CL =</text>
<text x="52.3" y="85.8">2 * (Cload - Cstray)</text>
<text x="228.3" y="95">Highspeed no output</text>
<text x="253.7" y="94.7">CAN Transceiver</text>
<text x="228.3" y="97">slope control</text>
<text x="25.7" y="106.9">CAN connector with termination</text>
<text x="25.7" y="109">resistor jumper</text>
<text x="220.5" y="116.1">Analog inputs with</text>
<text x="220.5" y="118.1">overvoltage protection</text>
<text x="160.8" y="144.8" transform="rotate(-90 160.8 144.8)">I2C connectors with tvs protection</text>
<text x="25.9" y="165.3">Status LEDs</text>
<text x="118.6" y="167.9">SPI connectors with tvs protection</text>
</g>
<g font-size="1.8" fill="#a90000">
<text x="63.3" y="22.6">1</text>
<text x="76" y="22.6">5</text>
<text x="194.7" y="19.6">1</text>
<text x="194.7" y="22.1">2</text>
<text x="63.3" y="25.1">3</text>
<text x="76" y="25.1">4</text>
<text x="194.7" y="24.6">3</text>
<text x="194.7" y="27.2">4</text>
<text x="194.7" y="29.7">5</text>
<text x="69.8" y="32.2" transform="rotate(-90 69.8 32.2)">2</text>
<text x="194.7" y="32.3">6</text>
<text x="239" y="35.5" transform="rotate(-90 239 35.5)">5</text>
<text x="229.9" y="38.6">2</text>
<text x="229.9" y="41.1">6</text>
<text x="247.7" y="38.6">1</text>
<text x="247.7" y="41.1">4</text>
<text x="229.9" y="43.7">7</text>
<text x="247.7" y="43.7">3</text>
<text x="239" y="48.2" transform="rotate(-90 239 48.2)">8</text>
<text x="96.5" y="58.4">7</text>
<text x="108.2" y="55.4" transform="rotate(-90 108.2 55.4)">1</text>
<text x="110.7" y="55.8" transform="rotate(-90 110.7 55.8)">24</text>
<text x="113.3" y="55.8" transform="rotate(-90 113.3 55.8)">36</text>
<text x="115.8" y="55.8" transform="rotate(-90 115.8 55.8)">48</text>
<text x="118.4" y="55.4" transform="rotate(-90 118.4 55.4)">9</text>
<text x="96" y="63.5">44</text>
<text x="162.4" y="61.2">1</text>
<text x="162.4" y="63.7">2</text>
<text x="171.3" y="61.2">4</text>
<text x="171.3" y="63.7">5</text>
<text x="96.5" y="68.6">5</text>
<text x="96.5" y="71.1">6</text>
<text x="162.4" y="66.3">3</text>
<text x="171.3" y="66.3">6</text>
<text x="96.5" y="76.2">2</text>
<text x="239" y="76.7">1</text>
<text x="250.7" y="73.6" transform="rotate(-90 250.7 73.6)">3</text>
<text x="96.5" y="78.7">3</text>
<text x="96.5" y="81.3">4</text>
<text x="239" y="79.2">4</text>
<text x="261.9" y="79.2">7</text>
<text x="96" y="86.4">18</text>
<text x="96" y="88.9">19</text>
<text x="126.5" y="86.4">10</text>
<text x="126.5" y="88.9">11</text>
<text x="239" y="84.3">5</text>
<text x="239" y="86.9">8</text>
<text x="261.9" y="84.3">6</text>
<text x="96" y="91.4">20</text>
<text x="96" y="94">39</text>
<text x="126.5" y="91.4">12</text>
<text x="126.5" y="94">13</text>
<text x="250.7" y="91.4" transform="rotate(-90 250.7 91.4)">2</text>
<text x="96" y="96.5">40</text>
<text x="96" y="99.1">41</text>
<text x="96" y="101.6">42</text>
<text x="126.5" y="96.5">14</text>
<text x="126.5" y="99.1">15</text>
<text x="126.5" y="101.6">16</text>
<text x="96" y="104.1">43</text>
<text x="96" y="106.7">45</text>
<text x="126.5" y="104.1">17</text>
<text x="126.5" y="106.7">29</text>
<text x="171.6" y="102.4">1</text>
<text x="171.6" y="104.9">2</text>
<text x="180.5" y="102.4">3</text>
<text x="180.5" y="104.9">4</text>
<text x="96" y="111.8">21</text>
<text x="96" y="109.2">46</text>
<text x="126.5" y="109.2">30</text>
<text x="126.5" y="111.8">31</text>
<text x="37.7" y="116.8">1</text>
<text x="37.7" y="119.4">2</text>
<text x="46.6" y="116.8">3</text>
<text x="46.6" y="119.4">4</text>
<text x="96" y="114.3">22</text>
<text x="96" y="116.8">25</text>
<text x="96" y="119.4">26</text>
<text x="126.5" y="114.3">32</text>
<text x="126.5" y="116.8">33</text>
<text x="126.5" y="119.4">34</text>
<text x="256.2" y="119.4">1</text>
<text x="265.1" y="119.4">4</text>
<text x="96" y="121.9">27</text>
<text x="96" y="124.5">28</text>
<text x="126.5" y="121.9">37</text>
<text x="126.5" y="124.5">38</text>
<text x="173.6" y="122.9">1</text>
<text x="173.6" y="125.5">2</text>
<text x="182.5" y="122.9">3</text>
<text x="182.5" y="125.5">4</text>
<text x="256.2" y="121.9">2</text>
<text x="256.2" y="124.5">3</text>
<text x="265.1" y="121.9">5</text>
<text x="265.1" y="124.5">6</text>
<text x="108.2" y="129.5" transform="rotate(-90 108.2 129.5)">23</text>
<text x="110.7" y="129.5" transform="rotate(-90 110.7 129.5)">35</text>
<text x="113.3" y="129.5" transform="rotate(-90 113.3 129.5)">47</text>
<text x="115.8" y="129" transform="rotate(-90 115.8 129)">8</text>
<text x="45.2" y="135.9">1</text>
<text x="50.3" y="135.9">2</text>
<text x="104" y="177">1</text>
<text x="104" y="179.6">2</text>
<text x="112.9" y="177">4</text>
<text x="112.9" y="179.6">5</text>
<text x="104" y="182.1">3</text>
<text x="112.9" y="182.1">6</text>
</g>
<g font-size="1.1" fill="#a90000">
<text x="83.4" y="71.1">1</text>
<text x="85.3" y="69.4" transform="rotate(-90 85.3 69.4)">4</text>
<text x="87.2" y="71.1">3</text>
<text x="85.3" y="73.9" transform="rotate(-90 85.3 73.9)">2</text>
</g>
</svg>
